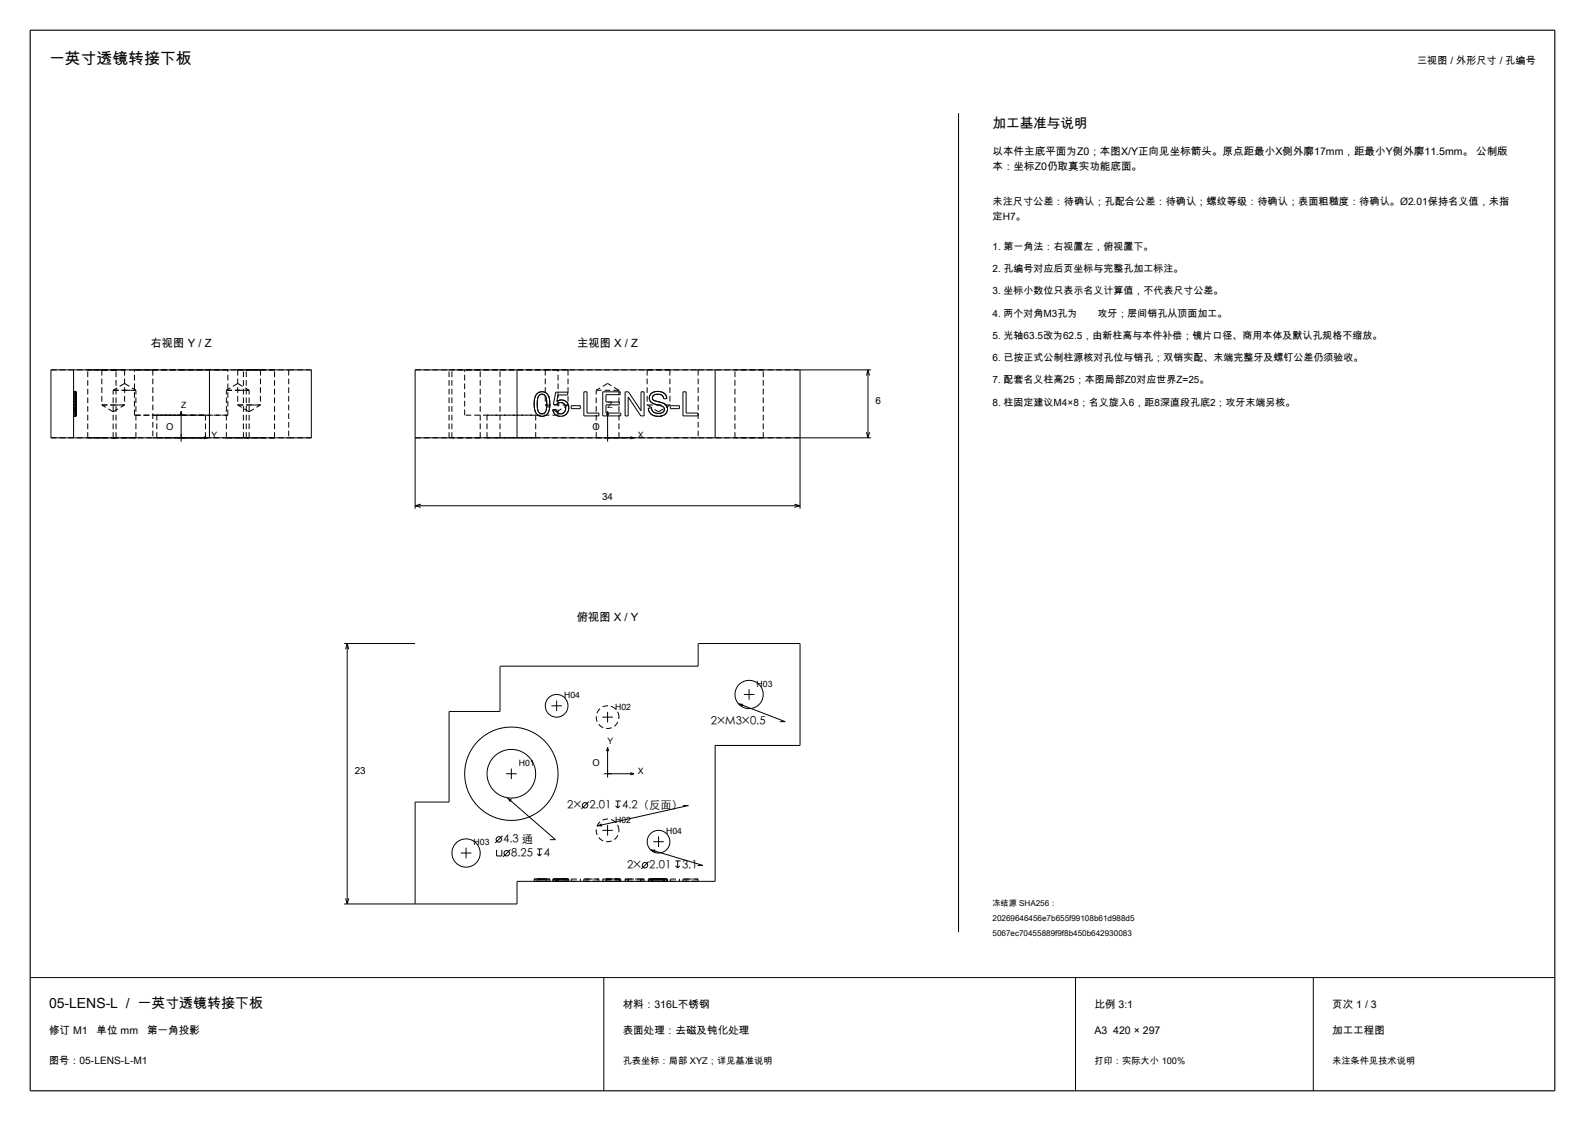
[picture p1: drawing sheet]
<svg xmlns="http://www.w3.org/2000/svg" width="420mm" height="297mm" viewBox="0 0 420 297" stroke-linecap="round" stroke-linejoin="round" font-family="sans-serif">
<path d="M8 8h404v281h-404z" fill="none" stroke="#000" stroke-width=".3"/>
<g fill="none" stroke="#000" stroke-width=".26">
<path d="M254 30v217M13.5 98h69v18h-69zM19.5 98v18M55.5 98v18M137 98v18M189.5 98v18M212 98v36.8M230 98v18M230 98l-.4 1.5M230 98l.4 1.5M230.8 98h-120.8v36.8M48 109v8"/>
<path d="M48 109l-.3 1M48 109l.3 1M54 115.7l1 .3-1 .3M110 116h120.8M141.5 107a2.8 2.8 0 0 0 1.7 3.3h.4M141.5 107v.3M141.5 106.7v.3M141.6 107.9l.5 1.6M141.6 105.7v.1M141.8 105.2l-.3 1.8M141.8 105.2l-.1 .1M141.8 105.1v.1"/>
<path d="M142.1 104.6h-.1M142.3 107l.1 1.4 .3 .7M142.3 107l.1 1.3 .3 .8M142.4 106.7l-.1 .3M142.5 105.6l-.1 .2M142.7 109.1l.4 .4 .5 .2M142.7 109.1l.1 .1M142.8 104.9l-.4 .9-.1 1.2M142.8 104.9l-.2 .2M142.8 104.8v.1M143.4 103.8h-.2M143.4 109.6l.2 .1"/>
<path d="M143.5 103.8h-.1M143.6 104.4l.5 .2 .4 .3M143.6 104.4l-.8 .5M143.6 104.4l.3 .1M143.6 104.4l-.2 .1M143.8 103.8h.1M143.9 109.6l-.3 .1M143.9 103.8h.1M143.9 110.3h-.3M144 110.3h.1M144.5 104.9h.1M144.5 104.9l.3 .8 .1 1.3"/>
<path d="M144.5 109.1l-.4 .4-.5 .2M144.5 104.9l.3 .9 .1 1.2M144.5 109.1v.1M144.7 104.1h.1M144.8 109.9l-1.2 .4M144.8 109.9l-.2 .2M144.9 107l-.1 1.3-.3 .8M145 104.4l.2 .2M145.2 104.6a1.89 1.89 0 0 0-1.9-.8 1.89 1.89 0 0 0-1.5 1.4M145.2 104.6l.4 .9M145.4 109.1l-.3 .5M145.4 105.1h.1"/>
<path d="M145.5 108.9l-.7 1M145.5 105.3l.1 .2M145.5 108.7v.2M145.6 105.5l.1 1.5M145.6 105.5v.2M145.6 108.2v.1M145.6 105.9v.1M145.7 107.8h.1M145.7 106.3v.1M145.7 106.4h.1M145.7 106.7v.2M145.7 107l-.2 1.9"/>
<path d="M145.7 107v.3M146.7 109.2l.4 .6M147.3 110l1.1 .3M147.3 108.4l.4 1M147.3 108.4l-.8 .1 .2 .7 .4 .6M147.3 108.4l.1 .3M147.5 106.4l.4-1.8h2.5v-.7h-3.1l-.7 3.3 .8 .1 .5-.5M147.6 109.2l.1 .2M147.6 107l-.1 .1M147.7 109.4l.5 .2M147.8 106.2l-.3 .2M147.9 106.8l-.1 .1"/>
<path d="M148.2 106.7l-.3 .1M148.5 106.7l-.6 .1M148.5 106.7l1 .3M148.5 106.7h.2M148.5 106.7h-.1M148.7 106.7l.8 .3M148.7 106l.8 .1 .7 .4M148.7 106l-1.2 .4M148.7 106h-.5M148.9 106l1.1 .4M149.5 107l.4 1.1M149.9 107.9v.2"/>
<path d="M149.9 108.1a1.34 1.34 0 0 1-.6 1.4 1.34 1.34 0 0 1-1.6-.1M149.9 108.1v.1M150.2 106.5a2.34 2.34 0 0 1 0 3M150.2 106.5l.4 .8M150.2 109.5a2.25 2.25 0 0 1-3.1 .3M150.7 108.6l-.5 .9M151.4 107.5h2.4v.8h-2.4zM154.7 103.8h.9v5.6h3.1v.8h-4zM159.7 103.8h4.6v.8h-3.7v1.9h3.5v.8h-3.5v2.1h3.9v.8h-4.8zM161 109v8M161 109l-.3 1M161 109l.3 1"/>
<path d="M165.6 103.8h.9l3.4 5v-5h.8v6.4h-.9l-3.3-5v5h-.9zM167 115.7l1 .3-1 .3M171.8 108.1h.8l.3 .8M171.8 108.1l.4 1.2M171.8 108.1v.5M172 109v.1M172 109.1l.2 .2M172 105.5l.3 .8M172 105.5l.1 .3M172.1 105.3l-.1 .2M172.2 109.3l.9 .7M172.2 109.3l.1 .2"/>
<path d="M172.2 106.1l.1 .2M172.3 106.3l.7 .5M172.3 104.6l-.3 .9M172.3 104.6l-.1 .2M172.4 109.6l.2 .1M172.6 104.2l-.3 .4M172.6 106.6h.1M172.6 108.3l.1 .1M172.7 106.7l.3 .1M172.7 108.5v.1M172.7 108.6h.1M172.7 108.6l.2 .3"/>
<path d="M172.7 109.9l.4 .1M172.9 105.4l.2 .6M172.9 108.9l.6 .5M172.9 108.9l.1 .1M172.9 105.2v.2M172.9 105.8l.2 .2M173 106.8l1.2 .4M173 104h-.1M173 104.9h.1M173.1 109.1h.1M173.1 110l1.4 .3M173.1 106l1.3 .4"/>
<path d="M173.1 106l.3 .1M173.1 109.1l.1 .1M173.2 107l1 .2M173.5 109.4l1 .1 .8-.1M173.5 109.4l.5 .1M173.5 104.6h-.1M173.7 110.2h.1M174 104.5h-.2M174.2 107.2l1.1 .4M174.2 107.2l.1 .1M174.3 103.7a2.06 2.06 0 0 1 2.4 1.9M174.3 103.7l-1.2 .2-.8 .7"/>
<path d="M174.3 103.7h.2M174.3 104.4a1.17 1.17 0 0 0-1.4 1M174.3 104.4a1.32 1.32 0 0 1 1.6 1.3M174.3 104.4h.2M174.4 106.4a2.36 2.36 0 0 1 2.5 1.7v.3M174.4 106.4l.3 .1M174.4 110.3h.1M174.6 107.3l.2 .1M174.9 103.8h.1M175 109.5h-.1M175.2 107.5l.1 .1M175.3 107.6l.6 .3"/>
<path d="M175.3 109.4l-.3 .1M175.4 106.7h.1M175.5 110.2l-.8 .1M175.5 107.6l.1 .1M175.7 104h.1M175.7 107.7l.2 .2M175.8 110l-1.3 .3M175.8 105.3l.1 .4M175.9 109l-.6 .4M175.9 109l-.3 .3M175.9 107.9l.2 .6M175.9 109.9l-.1 .1"/>
<path d="M176 108.9l-.1 .1M176 108.1v.2M176 108.7v.1M176.1 108.3v.2M176.1 108.5l-.2 .5M176.1 104.3h.1M176.3 107.1v.1M176.6 105h.1M176.6 109.3l-.8 .7M176.6 109.3l-.4 .5M176.6 105.1v.1M176.6 105.2h.1"/>
<path d="M176.7 105.3v.3M176.7 105.6l-.8 .1M176.8 109l-.2 .3M176.8 107.8v.1M176.9 108.7h-.1M176.9 108.1v.3M176.9 108.4l-.3 .9M176.9 108.4v.2M177.6 107.5h2.4v.8h-2.4zM181 103.8h.8v5.6h3.2v.8h-4zM229.6 114.5l.4 1.5M230.4 114.5l-.4 1.5"/>
<path d="M110 134h102M110 134l1.5 .4M111.5 133.6l-1.5 .4M210.5 133.6l1.5 .4M212 134l-1.5 .4M91.2 170.5h18.8M92 170.5v69M92 170.5l-.4 1.5M92 170.5l.4 1.5M146.1 187h2.8M147.5 185.6v2.8M159.6 190h2.8"/>
<path d="M161 188.6v2.8M161 198v8M161 198l-.3 1M161 198l.3 1M195.6 186.4l12.5 4.8h-1.4M197.1 184h2.8M198.5 182.6v2.8M134.1 205h2.8M134.4 211.4l12.8 11.1h-1.4M135.5 203.6v2.8M156 212.4l-1.9 1.9M160 205h8"/>
<path d="M161 218.6v2.8M163.1 212.2h1.4M163.1 213.5l.6 .6M163.7 212.2v1.9M164.3 213.5l-.6 .6M167 204.7l1 .3M168 205l-1 .3M181 213.4h1.4l-24.2 5.4M91.2 239.5h45.8v-6h52.5v-36h22.5v-27h-27v6h-52.5v12h-13.5v24h-9v27M91.6 238l.4 1.5M92.4 238l-.4 1.5M122.1 226h2.8"/>
<path d="M123.5 224.6v2.8M131.6 225.2v1.6h1.4v-1.6M133.1 221.4l-1.9 2M135.2 225.1l-1.9 1.9M142.3 224.9h1.4M142.4 226.2l.5 .6M142.9 224.9v1.9M143.5 226.2l-.6 .6M159.6 220h2.8M171.9 228.3l-2 1.9M172.4 225.1l13.9 4.2h-1.4M173.1 223h2.8"/>
<path d="M174.5 221.6v2.8M179 228.1h1.4M179 229.4l.6 .6M179.6 228.1v1.9M180.1 229.4l-.5 .6M8 259h404M160 259v30M285 259v30M348 259v30"/>
<circle cx="147.5" cy="187" r="3"/>
<circle cx="198.5" cy="184" r="3.8"/>
<circle cx="135.5" cy="205" r="12.4"/>
<circle cx="135.5" cy="205" r="6.5"/>
<circle cx="155" cy="213.4" r=".72"/>
<circle cx="123.5" cy="226" r="3.7"/>
<circle cx="132.2" cy="222.4" r=".72"/>
<circle cx="134.3" cy="226.1" r=".72"/>
<circle cx="170.9" cy="229.2" r=".72"/>
<circle cx="174.5" cy="223" r="3"/>
</g>
<g fill="none" stroke="#000" stroke-width=".26" stroke-dasharray="1.5 .8" stroke-linecap="butt">
<path d="M13.5 98h27M23.2 98h3.8M27 98h3M27 98v9.3M27 98h3.7M30 98h3M30.7 98h-7.5M33 98h-6M33 98v9.3M35.6 98h12.4M40.5 98h24M40.5 98v18"/>
<path d="M48 98h12.4M60.4 98h-24.8M63 98h3M63 98v9.3M64.5 98h12M65.2 98h3.8M66 98h3M69 98h3.8M69 98h-6M69 98v9.3M72.8 98h-7.6M76.5 98h6"/>
<path d="M76.5 98v18M110 98h9M119 98h13.5M127.3 98h-7.6M132.5 98h52.5M144.5 98h6M144.5 98v9.3M147.9 98h-24.8M150.5 98v9.3M171.5 98h6M171.5 98v9.3M177.5 98v9.3"/>
<path d="M185 98h27M185 98v18M202.3 98h-7.6M13.5 116h27M19.5 104.2v1M19.5 105.2v1.8M19.5 107v2.6M19.5 109.6v.7M19.5 110.3v-.4M19.5 109.9v-1M19.5 108.9v-1.9M19.5 107v-1.5"/>
<path d="M19.5 105.5v-.9M19.5 104.6v-.6M19.5 104v-.2M19.5 103.8v.4M19.5 109.4v-1M19.5 108.4v.1M19.5 108.5v1.3M19.5 109.8v.5M19.5 110.3v-.8M19.5 109.5v-1.5M19.5 108v-1.5M19.5 106.5v-.5"/>
<path d="M19.5 106v.4M19.5 106.4v-1.8M19.5 104.6v-.7M19.5 103.9v3.3M19.5 107.2v.1M19.5 107.3v-.5M19.5 106.8v-.1M19.5 106.7v.3M19.5 107v1.1M19.5 108.1v1.1M19.5 109.2v.5M19.5 109.7v-.3"/>
<path d="M19.5 107.5v.8M19.5 103.8v6.4M19.5 110.2v-.8M19.5 109.4v-5.6M19.5 109.4v-2.1M19.5 107.3v-.8M19.5 106.5v-1.9M19.5 104.6v-.8M19.5 110.2v-5M19.5 103.8v5M19.5 108.9v-.8M19.5 108.1v1.2"/>
<path d="M19.5 109.3v.7M19.5 110v.3M19.5 110.3v-.3M19.5 110v-.7M19.5 109.3v-.9M19.5 108.4v-.9M19.5 107.5v-.7M19.5 106.8v-.4M19.5 106.4v-.4M19.5 106v-.6M19.5 105.4v-.7M19.5 104.7v-.3"/>
<path d="M19.5 104.4v.4M19.5 104.8v.9M19.5 105.7v-.1M19.5 105.6v-1M19.5 103.9v-.2M19.5 103.7v.2M19.5 103.9v.7M19.5 104.6v.9M19.5 105.5v.8M19.5 106.3v.5M19.5 106.8v.4M19.5 107.2v.4"/>
<path d="M19.5 107.6v.3M19.5 107.9v.6M19.5 108.5v.5M19.5 109v.4M19.5 109.4v.1M19.5 109.5v-.1M19.5 109.4v-.5M19.5 103.8h.6M19.5 110.3h.6M19.5 108.4h.6M19.5 109.7h.6M19.5 106.7h.6"/>
<path d="M19.5 107.3h.6M19.5 107.2h.6M19.5 103.9h.6M19.5 104.6h.6M19.5 106.4h.6M19.5 106h.6M19.5 108.5h.6M19.5 108.3h.6M19.5 107.5h.6M19.5 110.2h.6M19.5 109.4h.6M19.5 106.5h.6"/>
<path d="M19.5 108.8h.6M19.5 105.2h.6M19.5 108.1h.6M19.5 109.5h.6M19.5 103.7h.6M19.5 105.6h.6M19.5 105.7h.6M19.5 104.4h.6M19.5 109.1v-2.1M19.5 109.7v-.6M19.5 109.1v.6M19.5 107v2.1"/>
<path d="M19.5 104.9v2.1M19.5 104.4v.5M19.5 104.9v-.5M19.5 107v-2.1M20.1 105.2v-1M20.1 104.2v-.4M20.1 103.8v.2M20.1 104v.6M20.1 104.6v.9M20.1 105.5v1.5M20.1 107v1.9M20.1 108.9v1"/>
<path d="M20.1 109.9v.4M20.1 110.3v-.7M20.1 109.6v-2.6M20.1 107v-1.8M20.1 108.4v1M20.1 109.4v.3M20.1 109.7v-.5M20.1 109.2v-1.1M20.1 108.1v-1.1M20.1 107v-.3M20.1 106.7v.1M20.1 106.8v.5"/>
<path d="M20.1 107.3v-.1M20.1 107.2v-3.3M20.1 103.9v.7M20.1 104.6v1.8M20.1 106.4v-.4M20.1 106v.5M20.1 106.5v1.5M20.1 108v1.5M20.1 109.5v.8M20.1 110.3v-.5M20.1 109.8v-1.3M20.1 108.5v-.1"/>
<path d="M20.1 108.3v-.8M20.1 110.2v-6.4M20.1 103.8v5.6M20.1 109.4v.8M20.1 103.8v.8M20.1 104.6v1.9M20.1 106.5v.8M20.1 107.3v2.1M20.1 103.8v5M20.1 110.2v-5M20.1 108.1v.8M20.1 108.9v.5"/>
<path d="M20.1 109.4v.1M20.1 109.5v-.1M20.1 109.4v-.4M20.1 109v-.5M20.1 108.5v-.6M20.1 107.9v-.3M20.1 107.6v-.4M20.1 107.2v-.4M20.1 106.8v-.5M20.1 106.3v-.8M20.1 105.5v-.9M20.1 104.6v-.7"/>
<path d="M20.1 103.9v-.2M20.1 103.7v.2M20.1 104.6v1M20.1 105.6v.1M20.1 105.7v-.9M20.1 104.8v-.4M20.1 104.4v.3M20.1 104.7v.7M20.1 105.4v.6M20.1 106v.4M20.1 106.4v.4M20.1 106.8v.7"/>
<path d="M20.1 107.5v.9M20.1 108.4v.9M20.1 109.3v.7M20.1 110v.3M20.1 110.3v-.3M20.1 110v-.7M20.1 109.3v-1.2M20.1 107v2.1M20.1 109.1v.6M20.1 109.7v-.6M20.1 109.1v-2.1M20.1 107v-2.1"/>
<path d="M20.1 104.9v-.5M20.1 104.4v.5M20.1 104.9v2.1M23.2 116h3.8M23.2 116v-18M27 107.3h3M27 116h3.7M30 116h3M30 103.4h3M30 116v-12.6M30 107.3h3M30 109.1l3-1.8"/>
<path d="M30 109.1l-3-1.8M30.7 116h-7.5M30.7 116v-18M33 116h3M33 103.4h3M33 101.6l-3 1.8M33 101.6l3 1.8M33 107.3h-6M35.6 110h12.4M35.6 110v-12M36 116h-6M36 103.4h-6"/>
<path d="M36 116v-12.6M40.5 116h24M41.5 116h6.5M41.5 110h6.5M41.5 116v-6M48 110h12.4M48 116h6.5M48 110h6.5M54.5 116h-13M54.5 110h-13M54.5 116v-6M60 116h3"/>
<path d="M60 103.4h3M60 116v-12.6M60.4 110h-24.8M60.4 110v-12M63 107.3h3M63 116h3M63 103.4h3M63 101.6l-3 1.8M63 101.6l3 1.8M64.5 116v-18M64.5 116h12M65.2 116h3.8"/>
<path d="M65.2 116v-18M66 107.3h3M66 109.1l3-1.8M66 109.1l-3-1.8M66 116h-6M66 103.4h-6M66 116v-12.6M69 116h3.8M69 107.3h-6M72.8 116h-7.6M72.8 116v-18M76.5 116h6"/>
<path d="M110 116h9M119 116h13.5M119 116v-18M119.7 116v-18M123.1 110v-12M127.3 116v-18M127.3 116h-7.6M129 116v-6M132.5 116h52.5M132.5 116v-18M141.5 106.7l.1-.9M141.6 107.9l-.1-.6"/>
<path d="M141.6 105.7l.1-.4M141.8 105.1l.2-.5M142 116h-13M142 110h-13M142 116v-6M142.1 104.6l.4-.4M142.2 109.6l-.1-.1M142.4 105.8v.9M142.5 104.2l.7-.4M142.6 105.1l-.1 .5M142.8 109.2l.6 .4M143.4 104.5l-.6 .3"/>
<path d="M143.5 103.8h.1M143.6 103.8h.2M143.6 110.3l-.8-.2-.6-.5M143.8 103.8h.1M143.9 109.6l.6-.4M143.9 103.8l.6 .2M144 110.3h-.1M144.5 104.9l-.6-.4M144.5 107.3h6M144.5 107.3l3 1.8M144.5 104l.2 .1M144.6 110.1l-.6 .2"/>
<path d="M144.8 104.1l.2 .3M145.1 109.6l-.3 .3M145.2 104.6l.2 .5M145.4 105.1l.1 .2M145.5 108.9l-.1 .2M145.6 105.7v.2M145.6 108.3l-.1 .4M145.6 106l.1 .3M145.7 107.8l-.1 .4M145.7 106.4v.3M145.7 107.3v.5M145.7 106.9v.1"/>
<path d="M146.7 109.2l-.2-.7M147.3 110l-.2-.2M147.4 108.7l.2 .5M147.5 109.1l3-1.8M147.5 107.1l-.1 .2M147.8 106.9l-.2 .1M147.8 106.2l.4-.2M147.9 110v-12M147.9 110h-24.8M148.2 109.6l.4 .1M148.4 106.7h-.2M148.6 110.3h-.2"/>
<path d="M148.7 106h.2M149.5 109.2l.4-1M149.9 107.9l-.4-.9M150 106.4l.2 .1M150.2 109.5a2.02 2.02 0 0 1-1.6 .8M150.6 107.3l.1 .7M150.7 108v.6M158 116v-12.6M161 101.6l-3 1.8M164 116h-6M164 116v-12.6M164 103.4h-6"/>
<path d="M164 103.4l-3-1.8M171.5 107.3h6M171.5 107.3l3 1.8M172 109l-.2-.4M172.1 105.3l.1-.5M172.2 106.1l-.1-.3M172.4 109.6l-.1-.1M172.6 104.2l.3-.2M172.6 106.6l-.3-.3M172.6 108.1v.2M172.7 108.4v.1M172.7 106.7l-.1-.1"/>
<path d="M172.7 109.9l-.1-.2M172.9 105.4v.4M173 104l.1-.1M173 104.9l-.1 .3M173 109l.1 .1M173.2 109.2l.3 .2M173.2 104.7l-.2 .2M173.2 107l-.2-.2M173.4 104.6l-.2 .1M173.4 106.1l1 .3M173.7 110.2l-.6-.2M173.8 104.5l-.3 .1"/>
<path d="M174 109.5h.5M174.3 104.4l-.3 .1M174.4 110.3l-.7-.1M174.5 109.5h.4M174.5 109.1l3-1.8M174.5 103.7l.4 .1M174.6 107.3h-.3M174.7 110.3h-.2M174.7 106.5l.7 .2M175 103.8l.5 .1M175.2 107.5l-.4-.1M175.3 109.4l.3-.1"/>
<path d="M175.4 104.8l-.9-.4M175.5 106.7l.3 .1M175.5 107.6h-.2M175.5 103.9l.2 .1M175.7 107.7h-.1M175.8 110l-.3 .2M175.8 104l.3 .3M175.8 106.8l.5 .3M175.8 105.3l-.4-.5M176 108.9v-.1M176 108.1l-.1-.2M176 108.7l.1-.2"/>
<path d="M176.1 108.3h-.1M176.1 104.3l.3 .3M176.2 109.8l-.3 .1M176.3 107.2l.3 .3M176.4 104.6l.2 .4M176.6 105v.1M176.6 107.5l.2 .3M176.6 105.2l.1 .1M176.8 107.9l.1 .2M176.8 108.7v.3M176.9 108.6v.1M185 116h27"/>
<path d="M194.7 116v-18M202.3 116v-18M202.3 116h-7.6M164 190a3 3 0 0 0-4.3-2.7 3 3 0 0 0-.5 5.1 3 3 0 0 0 4.8-1.8v-.6M141.5 233.5h.7M141.5 233.5v-.6M141.5 232.9h.3M141.8 233.5h-.3M141.8 232.9h.7M142.2 233.5h1.4M142.2 232.9h-.7M142.3 232.9h.4"/>
<path d="M142.3 233.5v-.6M142.3 233.5h.5M142.5 233.5h-.7M142.5 232.9h1.1M142.7 232.9h.9M142.7 233.5h-.4M142.8 232.9h-.5M142.8 233.5h.8M143.6 232.9h-.8M143.6 233.5h.9M143.6 233.5h1.2M143.6 233.5h-1.1"/>
<path d="M143.6 232.9h.9M143.6 232.9h-1.4M143.6 233.5h-.9M144.5 233.5h-.9M144.5 232.9h.7M144.5 232.9h.4M144.5 232.9h-.9M144.5 233.5h.4M144.8 233.5h.7M144.8 232.9h-1.2M144.9 233.5h-.4M144.9 233.5v-.6"/>
<path d="M145.2 233.5h-.7M145.2 232.9h.4M145.5 233.5h.2M145.5 232.9h-.7M145.6 233.5h-.4M145.6 232.9h.1M145.7 233.5h-.1M145.7 233.5v-.6M145.7 232.9h-.2M146.5 233.5h.6M146.5 233.5v-.6M146.5 232.9h.8"/>
<path d="M146.6 233.5h.8M146.6 233.5v-.6M146.6 232.9h.7M147.1 233.5h1.5M147.1 232.9h-.6M147.3 233.5h-.7M147.3 233.5v-.6M147.3 232.9h3.1M147.3 233.5h-.8M147.3 232.9h.4M147.4 233.5h.5M147.4 233.5v-.6"/>
<path d="M147.4 232.9h-.8M147.5 233.5h.4M147.5 233.5v-.6M147.5 232.9h1.2M147.7 233.5h-.4M147.7 232.9h.9M147.9 233.5h.6M147.9 232.9h-.5M147.9 233.5h2.5M147.9 233.5v-.6M147.9 232.9h-.4M148.5 233.5h1"/>
<path d="M148.5 232.9h-.6M148.6 233.5h1.6M148.6 233.5h-.9M148.6 232.9h.9M148.6 232.9h-1.5M148.7 233.5h-1.2M148.7 232.9h1.5M149.5 233.5h-.9M149.5 232.9h.4M149.5 233.5h.4M149.5 232.9h-1M149.9 233.5h-.4"/>
<path d="M149.9 233.5v-.6M149.9 232.9h-.4M150.2 233.5h-1.5M150.2 232.9h.5M150.2 233.5h.5M150.2 232.9h-1.6M150.4 233.5h-3.1M150.4 233.5v-.6M150.4 232.9h-2.5M150.7 233.5h-.5M150.7 233.5v-.6M150.7 232.9h-.5"/>
<path d="M151.4 233.5h2.4M151.4 233.5v-.6M151.4 232.9h2.4M153.8 233.5v-.6M154.7 233.5h4M154.7 233.5v-.6M154.7 232.9h.9M155.6 233.5h-.9M155.6 233.5v-.6M155.6 232.9h3.1M158.7 233.5h-3.1M158.7 233.5v-.6"/>
<path d="M158.7 232.9h-4M159.7 233.5h4.8M159.7 233.5v-.6M159.7 232.9h4.6M160.6 233.5h3.5M160.6 233.5h3.7M160.6 233.5v-.6M160.6 232.9h3.5M160.6 232.9h3.9M164 220a3 3 0 0 0-4.3-2.7 3 3 0 0 0-.5 5.1 3 3 0 0 0 4.8-1.8v-.6M164.1 233.5v-.6M164.3 233.5h-4.6"/>
<path d="M164.3 233.5v-.6M164.3 232.9h-3.7M164.5 233.5h-3.9M164.5 233.5v-.6M164.5 232.9h-4.8M165.6 233.5h.9M165.6 233.5v-.6M165.6 232.9h.9M166.5 233.5h3.3M166.5 233.5v-.6M166.5 232.9h-.9M166.5 233.5h-.9"/>
<path d="M166.5 232.9h3.4M169.8 233.5h.9M169.8 233.5v-.6M169.8 232.9h-3.3M169.9 233.5h-3.4M169.9 233.5v-.6M169.9 232.9h.8M170.7 233.5h-.8M170.7 233.5v-.6M170.7 232.9h-.9M171.8 233.5h.4M171.8 233.5v-.6"/>
<path d="M171.8 232.9h.8M172 233.5h.3M172 233.5v-.6M172 232.9h.3M172.2 233.5h.9M172.2 232.9h-.4M172.3 233.5h.7M172.3 232.9h-.3M172.3 233.5h-.3M172.3 232.9h.8M172.6 233.5h-.8M172.6 233.5v-.6"/>
<path d="M172.6 232.9h.3M172.9 233.5h.3M172.9 233.5v-.6M172.9 232.9h.2M172.9 233.5h-.3M172.9 232.9h.6M173 233.5h1.2M173 232.9h-.7M173.1 233.5h1.4M173.1 232.9h-.9M173.1 233.5h-.2M173.1 232.9h1.3"/>
<path d="M173.1 233.5h-.8M173.1 232.9h1.2M173.2 233.5h1.1M173.2 232.9h-.3M173.5 233.5h-.6M173.5 232.9h1M174.2 233.5h1.1M174.2 232.9h-1.2M174.3 233.5h-1.2M174.3 232.9h1.2M174.3 233.5h1.1M174.3 232.9h-1.1"/>
<path d="M174.4 233.5h-1.3M174.4 232.9h1.4M174.5 233.5h-1M174.5 232.9h.8M174.5 233.5h1.3M174.5 232.9h-1.4M175.3 233.5h.6M175.3 232.9h-1.1M175.3 233.5h-.8M175.3 232.9h.6M175.4 233.5h.5M175.4 232.9h-1.1"/>
<path d="M175.5 233.5h-1.2M175.5 232.9h.9M175.8 233.5h.8M175.8 232.9h-1.3M175.8 233.5h-1.4M175.8 232.9h.8M175.9 233.5h.8M175.9 233.5v-.6M175.9 232.9h-.5M175.9 233.5h-.6M175.9 232.9h.2M175.9 233.5h.2"/>
<path d="M175.9 232.9h-.6M176.1 233.5h-.2M176.1 233.5v-.6M176.1 232.9h-.2M176.4 233.5h-.9M176.4 232.9h.3M176.6 233.5h.3M176.6 232.9h-.8M176.6 233.5h-.8M176.6 232.9h.3M176.7 233.5h-.3M176.7 233.5v-.6"/>
<path d="M176.7 232.9h-.8M176.9 233.5h-.3M176.9 233.5v-.6M176.9 232.9h-.3M177.6 233.5h2.4M177.6 233.5v-.6M177.6 232.9h2.4M180 233.5v-.6M181 233.5h4M181 233.5v-.6M181 232.9h.8M181.8 233.5h-.8"/>
<path d="M181.8 233.5v-.6M181.8 232.9h3.2M185 233.5h-3.2M185 233.5v-.6M185 232.9h-4"/>
</g>
<path d="M195.6 186.4l1.4 .1-.3 .8zM134.4 211.4l1.3 .5-.6 .6zM158.2 218.8l1.2-.6 .1 .8zM172.4 225.1h1.3l-.2 .8z" fill="#000"/>
<text font-size="4.2" x="13" y="17">一英寸透镜转接下板</text>
<text font-size="3.7" x="13" y="267">05-LENS-L / 一英寸透镜转接下板</text>
<text font-size="3.6" x="263" y="34">加工基准与说明</text>
<g font-size="3">
<text x="39.9" y="92">右视图 Y / Z</text>
<text x="152.9" y="92">主视图 X / Z</text>
<text x="152.8" y="164.5">俯视图 X / Y</text>
<text x="188.4" y="192.1">2×M3×0.5</text>
<text x="150.3" y="214.3">2× 2.01</text>
<text x="164.9" y="214.3">4.2（反面）</text>
<text x="133.3" y="223.4">4.3 通</text>
<text x="135.4" y="227">8.25</text>
<text x="144.1" y="227">4</text>
<text x="166.2" y="230.2">2× 2.01</text>
<text x="180.7" y="230.2">3.1</text>
</g>
<g font-size="2.8">
<text x="263" y="41">以本件主底平面为Z0；本图X/Y正向见坐标箭头。原点距最小X侧外廓17mm，距最小Y侧外廓11.5mm。 公制版</text>
<text x="263" y="45.1">本：坐标Z0仍取真实功能底面。</text>
<text x="165" y="267">材料：316L不锈钢</text>
<text x="290" y="267">比例 3:1</text>
<text x="353" y="267">页次 1 / 3</text>
<text x="13" y="274">修订 M1</text>
<text x="25.6" y="274">单位 mm</text>
<text x="39" y="274">第一角投影</text>
<text x="165" y="274">表面处理：去磁及钝化处理</text>
<text x="290" y="274">A3 420 × 297</text>
<text x="353" y="274">加工工程图</text>
</g>
<g font-size="2.7">
<text x="375.5" y="17">三视图 / 外形尺寸 / 孔编号</text>
<text x="263" y="54.2">未注尺寸公差：待确认；孔配合公差：待确认；螺纹等级：待确认；表面粗糙度：待确认。Ø2.01保持名义值，未指</text>
<text x="263" y="58.2">定H7。</text>
<text x="13" y="282">图号：05-LENS-L-M1</text>
</g>
<g font-size="2.6">
<text x="263" y="66.2">1. 第一角法：右视置左，俯视置下。</text>
<text x="263" y="72.1">2. 孔编号对应后页坐标与完整孔加工标注。</text>
<text x="263" y="78">3. 坐标小数位只表示名义计算值，不代表尺寸公差。</text>
<text x="263" y="83.9">4. 两个对角M3孔为</text>
<text x="290.8" y="83.9">攻牙；层间销孔从顶面加工。</text>
<text x="263" y="89.8">5. 光轴63.5改为62.5，由新柱高与本件补偿；镜片口径、商用本体及默认孔规格不缩放。</text>
<text x="263" y="95.7">6. 已按正式公制柱源核对孔位与销孔；双销实配、末端完整牙及螺钉公差仍须验收。</text>
<text x="263" y="101.6">7. 配套名义柱高25；本图局部Z0对应世界Z=25。</text>
<text x="232" y="107">6</text>
<text x="263" y="107.5">8. 柱固定建议M4×8；名义旋入6，距8深直段孔底2；攻牙末端另核。</text>
<text x="159.6" y="132.6">34</text>
<text x="94" y="205">23</text>
</g>
<g font-size="2.5">
<text x="44" y="114">O</text>
<text x="157" y="114">O</text>
<text x="157" y="203">O</text>
<text x="165" y="282">孔表坐标：局部 XYZ；详见基准说明</text>
<text x="290" y="282">打印：实际大小 100%</text>
<text x="353" y="282">未注条件见技术说明</text>
</g>
<g font-size="2.3">
<text x="48" y="108">Z</text>
<text x="161" y="108">Z</text>
<text x="56" y="116">Y</text>
<text x="169" y="116">X</text>
<text x="149.5" y="185">H04</text>
<text x="200.5" y="182">H03</text>
<text x="163" y="188">H02</text>
<text x="161" y="197">Y</text>
<text x="137.5" y="203">H01</text>
<text x="169" y="205">X</text>
<text x="163" y="218">H02</text>
<text x="176.5" y="221">H04</text>
<text x="125.5" y="224">H03</text>
</g>
<g font-size="2.1">
<text x="263" y="240">冻结源 SHA256：</text>
<text x="263" y="244">20269646456e7b655f99108b61d988d5</text>
<text x="263" y="248">5067ec70455889f9f8b450b642930083</text>
</g>
</svg>
